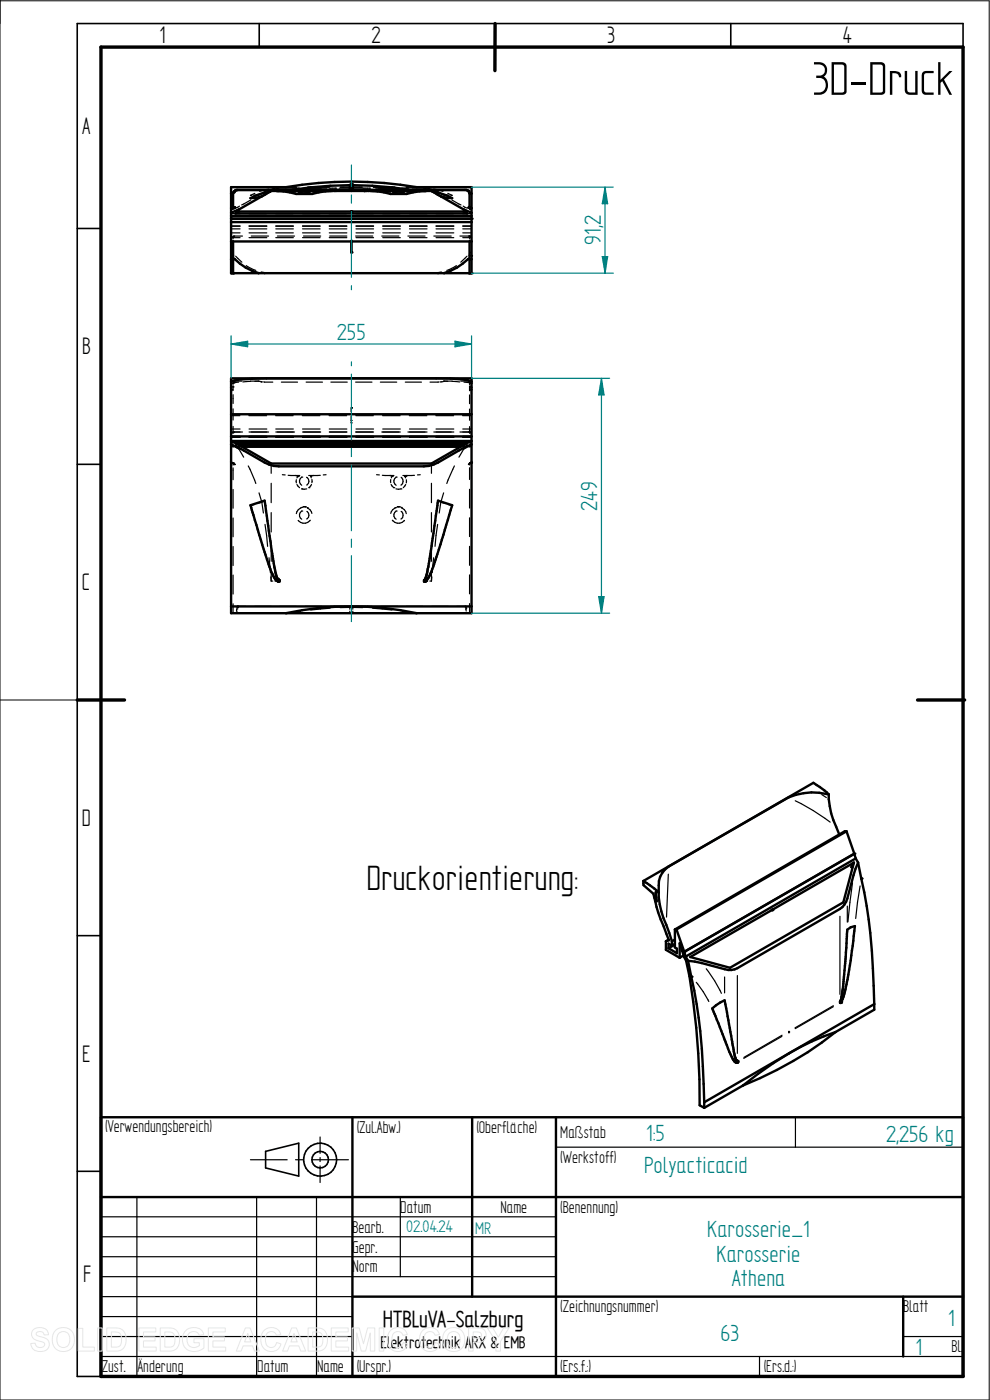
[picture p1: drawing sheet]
<svg xmlns="http://www.w3.org/2000/svg" width="210mm" height="297mm" viewBox="0 0 210 297" stroke-linecap="round" stroke-linejoin="round" font-family="sans-serif">
<path d="M0 0v297h209.8v-296.8h-209.8M0 148.5h16.4" fill="none" stroke="#000" stroke-width=".21"/>
<g fill="none" stroke="#000" stroke-width=".34">
<path d="M55 5v5M105 5v5M155 5v5M204.3 10v-5h-187.9v287h5M16.4 48.5h5M16.4 98.5h5M16.4 148.5h5M16.4 198.5h5M16.4 248.5h5M56.3 244.3l7.1-1.8v7l-7.1-1.7z"/>
<circle cx="67.9" cy="246" r="3.5"/>
<circle cx="67.9" cy="246" r="1.76"/>
</g>
<path d="M21.4 10h182.9v282h-182.9zM105 5v10M16.4 148.5h10M194.6 148.5h10" fill="none" stroke="#000" stroke-width=".72"/>
<g fill="none" stroke="#000" stroke-width=".51">
<path d="M49 39.7h11.7a81.7 81.7 0 0 1 27.7 0h11.6v18.3h-51zM74.7 39.2l.1 .1M49 45.8h51M49 46.4h51M49 51.2h51M49 47.1h51M49 55h.4M49 41.1h.4M49.4 55.1l.2-.2a15.1 15.1 0 0 0 5.3 3.1M49.4 51.2v6.8M49.5 40.8l-.1 3.4h-.4M49.6 40.6v.1"/>
<path d="M50 40.4l-.3 .2M50 40.3h.1M50.1 40.3h48.8l.3 .1M50.7 44.4l-.7 .5h49.1l-.7-.5M50.7 44.4l-1.7 .7M50.7 44.9l-.7 .4h49.1l-.8-.4M55.5 41.7l-4.8 2.7M57.3 40.6l-2.8 .8-1.4 .6h1.3l1.1-.3M57.3 40.6l-1.8 1.1M58.6 40.5l2.9 .3 1.3 .3h3.4l2.8-.5 1.4-.1M61.8 40.5h-4.3l-.2 .1M61.8 40.3l4.1-.5 8.3-.5v1"/>
<path d="M61.9 40.5h29.6l.2 .1M74.5 44.9v.1M74.5 51.2v2.4M74.8 40.3v-1l8.3 .5 4.1 .5M78.7 40.5l2.7 .3 1.4 .3h3.4l1.4-.3 2.8-.3M91.7 40.6l2.9 .8 1.3 .6h-1.2l-1.2-.3M91.7 40.6l1.8 1.1M93.5 41.7l4.9 2.7M98.4 44.4l1.6 .7M99.3 40.5l.1 .1M99.4 40.6l.2 .3M99.6 55.1l-.2-.2a15.1 15.1 0 0 1-5.2 3.1"/>
<path d="M99.6 55h.4M99.6 41.1h.4M99.6 40.9v3.3h.4M99.6 51.2v6.8M49 93.6h51M49 94.3l1.4 .6 5.7 3.2 2 .7 1 .1 31.9-.1 1.9-.7 5.7-3.2 1.4-.6M49 92.6h51M49 87.9h51M49 80.3h51v49.8h-51zM50 94h49.1l-7.6 4.3h-34zM50.7 94.4h47.6M51.4 94.8h46.3"/>
<path d="M56.5 80.3l-6 .3-1.5 .3M74.5 94v.1M92.5 80.3h3.1l3 .3 1.4 .3M49 128.7h51M58.7 123.2h.1M58.8 122.7l-.6-2.6-2.1-13.9-3 1 .7 2.1a133 133 0 0 0 4.1 12.7l.7 1.1M58.8 122.8l.1 .1M59 123.4h.1M60.7 130.1a67.5 67.5 0 0 1 27.7 0M90.2 122.8v.1M90.3 123.3h-.1M90.3 122.7a152.2 152.2 0 0 0 2.6-16.5l3 1-4 13-1 2.3-.5 .6"/>
<path d="M90.4 123.2h-.1M21.4 237h182.9v55h-182.9zM74.8 237v55M100.2 237v38.1M117.9 237v55M21.4 254h182.9M74.8 275.1h129.5M191.6 275.1v12.7"/>
</g>
<g fill="none" stroke="#000" stroke-width=".25">
<path d="M59.1 39.9h2.5M59.1 39.9l-.4 .1M59.1 39.9l-1 .1M60.7 39.7h2.2M61.8 39.9h1.5M63.3 39.9h.1M64.3 39.9h5M65.3 39.7h4.5M69.8 39.9h1.6M72 39.9h6.6M72.2 39.7h4.6M74.5 39.9h.1"/>
<path d="M79.2 39.7h4.6M79.7 39.9h5.1M85.1 39.9h1.6M86.1 39.7h2.3M87.4 39.9h2.5M89.9 39.9l1 .1 1.1 .3M89.9 39.9l.5 .1M49 54h.1M49 45.3h1.9M49 45.7h1.9M49 48h1.9M49 47.9h1.9"/>
<path d="M49 48.6h1.9M49 50.4h1.9M49 49.4h1.9M49 53.4l.5 .4M49 50.3h.1M49.1 54.3h.1M49.1 54.2l.1 .1M49.2 54.3h.1M49.2 44.1l-.2 .1M49.3 50.3h.1M49.4 50.2h.1M49.4 50.1h.1"/>
<path d="M49.4 50.2v.4M49.4 51v.2M49.4 44.4l-.4 .1M49.6 50.1h.1M49.6 50.1h1.8M49.7 44l-.2 .1M50 44.9v.1M50 45.2v.1M50 54.4l1.3 1.2M50.8 43.7l-.8 .5M52.2 56.3l2.1 1.1M52.8 45.3h3.8"/>
<path d="M52.8 45.7h3.8M52.8 48h3.8M52.8 47.9h3.8M52.8 48.6h3.8M52.8 50.4h3.8M52.8 49.4h3.8M53.2 42.4l-1.9 1.1M53.3 50.1h3.7M54.1 41l-1 .4h.3M54.4 41.4h-.6M55 41.2l-.3 .1M55.4 57.7l1.1 .2h2"/>
<path d="M55.5 41l-.2 .1M56.3 40.6l-.5 .3M56.5 40.5l-1.8 1M57.1 40.3h.1M57.1 40.1l-2 .5M57.4 40.2l-.7 .2M58.2 40l-1.1 .3M58.5 45.3h3.7M58.5 45.7h3.7M58.5 48h3.7M58.5 47.9h3.7M58.5 48.6h3.7"/>
<path d="M58.5 50.4h3.7M58.5 49.4h3.7M58.8 50.1h3.7M59.7 40.5l.5 .1M59.9 40.5h.3M60.5 57.9h4M60.5 40.6h.6M60.6 40.5h.1M60.6 40.5l1.3 .1M60.7 40.6l1.1 .2M61.5 40.7h.3M61.8 40.5h1.7"/>
<path d="M62 40.8l.3 .1M62.4 41l.4 .1M62.5 40.9l.2 .1M62.9 41h.1M62.9 41.1h.1M63.1 41.1h.1M63.2 41.1h.1M63.2 40.8l.3 .1M63.5 41v.1M63.5 40.9h1.4M64.1 45.3h3.8M64.1 45.7h3.8"/>
<path d="M64.2 40.8l-.7 .1M64.2 48h3.7M64.2 47.9h3.7M64.2 48.6h3.7M64.2 50.4h3.7M64.2 49.4h3.7M64.4 40.9h.1M64.4 50.1h3.6M64.6 40.9h.1M64.9 40.8h.6v.1M64.9 40.9h.1M65.2 40.9h.1"/>
<path d="M65.3 40.5h3.5M65.5 41.1h.1M65.8 40.8l-.9 .1M65.9 41.1h.1M66 41.1h.1M66.1 41.1h.1M66.2 41l-.1 .1M66.4 40.9h.1M66.5 57.9h4M66.7 41l-.5 .1M67 40.8l-.3 .1M67.2 40.6h.1"/>
<path d="M67.6 40.7l-.4 .1M67.9 40.5l-.7 .1M68.3 40.6l-1.1 .2M68.4 40.5h.1M68.5 40.5h.1M68.5 40.6h-.5M68.9 40.5h.3M69.3 40.5l-.4 .1M69.8 45.3h3.7M69.8 45.7h3.8M69.8 48h3.8M69.8 47.9h3.8"/>
<path d="M69.8 48.6h3.8M69.8 50.4h3.8M69.8 49.4h3.8M69.9 50.1h3.7M70.6 40.5h.7M72.5 57.9h4M74.5 51.3h.1M74.5 51h.1M74.5 51.2h.1M74.5 51v.1M74.5 53.4h.1M75.4 50.1h3.7"/>
<path d="M75.5 45.3h3.7M75.5 45.7h3.7M75.5 48h3.7M75.5 47.9h3.7M75.5 48.6h3.7M75.5 50.4h3.7M75.5 49.4h3.7M77.2 40.5h.7M78.5 57.9h4M80.5 40.6h.6M80.8 40.6l1 .2M81 50.1h3.6"/>
<path d="M81.1 40.5l.8 .1M81.2 45.3h3.7M81.2 45.7h3.7M81.2 48h3.7M81.2 47.9h3.7M81.2 48.6h3.7M81.2 50.4h3.7M81.2 49.4h3.7M81.4 40.7l.5 .1M81.9 40.6h.1M82.1 40.8l.2 .1M82.4 41l.4 .1"/>
<path d="M82.5 40.9h.2M82.7 40.9h.1M82.8 41l.2 .1M83 41.1h.1M83.1 41.1h.1M83.2 41.1h.1M83.2 40.5h-3.5l.5 .1M83.3 40.8h.1M83.3 40.8l.2 .1M83.5 41v.1M83.5 40.9h.5M84 40.9h.1"/>
<path d="M84 40.9h1M84.2 40.8l-.7 .1M84.5 40.9h.1M84.5 57.9h4M84.9 40.8h.6v.1M85 40.5h1.7M85 40.9h.1M85.5 41.1h.1M85.9 40.8l-.9 .1M85.9 41.1h.1M86 41.1h.1M86.1 41.1h.1"/>
<path d="M86.1 41h.1M86.5 50.1h3.7M86.6 40.9l-.3 .1M86.7 41l-.5 .1M86.8 45.3h3.8M86.8 45.7h3.8M86.9 48h3.7M86.9 47.9h3.7M86.9 48.6h3.7M86.9 50.4h3.7M86.9 49.4h3.7M87 40.8l-.3 .1"/>
<path d="M87.2 40.6h.1M87.6 40.7h-.4M88.3 40.6h.1M88.3 40.6l-1.1 .2M88.4 40.5l-1.2 .1M88.4 40.5h.1M88.5 40.6h-.6M88.9 40.5h.3M89.4 40.5l-.5 .1M90.9 40l.3 .1M91.6 40.2l.7 .2M92 40.3h.1"/>
<path d="M92 40.1l2 .5M92 50.1h3.7M92.5 45.3h3.7M92.5 45.7h3.8M92.5 40.6l1.9 .9M92.5 48h3.8M92.5 47.9h3.8M92.5 48.6h3.8M92.5 50.4h3.8M92.5 49.4h3.8M92.7 40.6l.6 .3M93.6 41l.2 .1"/>
<path d="M93.6 57.7l-1.1 .2h-2M94 41.2l.4 .1M94.7 41.4h.6M95 41l.9 .4h-.3M95.8 42.4l2 1.1M96.8 56.3l-2 1.1M97.6 50.1h1.8M98.1 45.3h1.9M98.1 45.7h1.9M98.2 48h1.8M98.2 47.9h1.8M98.2 48.6h1.8"/>
<path d="M98.2 50.4h1.8M98.2 49.4h1.8M98.3 43.7l.8 .5M99.1 54.4l-1.4 1.2M99.1 44.9v.1M99.1 45.2v.1M99.4 44l.2 .1M99.4 50.1h.1M99.5 50.1h.1M99.6 50.1h.1M99.6 50.2h.1M99.6 50.2v.4"/>
<path d="M99.6 50.9v.3M99.6 44.4l.4 .1M99.6 50.3h.1M99.9 54.3h.1M99.9 44.1l.1 .1M99.9 50.3h.1M100 54.3h.1M100 54.2h.1M100 53.4l-.4 .4M100 54v.1M49 93.9h1.9M49 91h1.9"/>
<path d="M49 91.7h2.4M49 94h1.9M49 88.2h1.9M49 92.8h1.9M49 92.5h1.9M49 94.8h.8M49 80.9h.2M49 94.6l.5 .2M49 81.4h.1M49 82.1h.1M49 91.9h.1M49 98.2h.1"/>
<path d="M49.1 82.7h.1M49.1 81.3h.1M49.1 98.2h.1M49.1 83.3l-.1 .2M49.1 81.3v.1M49.1 81.6v.4M49.1 82.4l.1 .3M49.2 82.7h.1M49.2 82.7l-.1 .3M49.3 98.3h.1M49.3 98.2h.1v.5M49.3 81.4h.1"/>
<path d="M49.3 82.1h.1M49.3 98.3l.2 .1M49.4 81.1h.1M49.4 91.8h.1M49.4 91.7h.1M49.4 81h.1M49.4 82.1h.1M49.4 81.3h.1M49.4 80.9h1.9M49.4 81.2v.3M49.4 81.8v1M49.4 83.7v1.9"/>
<path d="M49.4 86.7v2.4M49.4 90.5v1.4h-.1M49.4 99.3v2.5M49.5 80.9h.1M49.5 81.2h.1M49.5 98.2h.1M49.5 98.3h.1M49.5 98.3l.1 .1M49.6 91.7h.1M49.6 81.2h.1M49.6 80.9h.1M49.6 98.4h.1"/>
<path d="M49.6 98.5l.1 .1M49.7 81.2h.1M49.7 98.6h.1M49.7 98.5h.1M49.8 81.2h.1M50 94.8h.2M50 94.8l.2 .2M50 94.2v-.2l.2 .2M50 94.6v.2M50.1 95l.6 .2M50.2 94.4h-.2l.2 .1M50.5 94.8h.2"/>
<path d="M50.5 94.5l.2 .3M50.5 94.4h.2M50.5 94.7l.2 .1M50.5 95.1l.2 .1M50.6 94.8h.8M50.6 81.1l-.8 .1M50.7 95.2l1 1.8M52.7 98.8l1.6 3.8M52.8 88.2h3.8M52.8 93.9h3.8M52.8 91h3.8M52.8 91.7h4.2"/>
<path d="M52.8 94h3.8M52.8 92.8h3.8M52.8 92.5h3.8M53.1 80.9h1.8M53.2 80.9l-1.7 .1M54.9 80.9h-.8M54.9 80.9h.1M55 80.9h.1M55.3 81h.1M55.3 81h.4M55.9 81l2 .1M57.5 98.3v2.1"/>
<path d="M58.5 88.2h3.7M58.5 93.9h3.7M58.5 91h3.7M58.5 91.7h4M58.5 94h3.7M58.5 92.8h3.7M58.5 92.5h3.7M59.7 81.1h3.4M64.1 88.2h3.8M64.2 93.9h3.7M64.2 91h3.7M64.2 91.7h3.8"/>
<path d="M64.2 94h3.7M64.2 92.8h3.7M64.2 92.5h3.7M64.9 81.1h3.5M69.8 88.2h3.7M69.8 93.9h3.8M69.8 91h3.8M69.8 91.7h3.8M69.8 94h3.8M69.8 92.8h3.8M69.8 92.5h3.8M70.2 81.1h3.5"/>
<path d="M74.5 94.1h.1M74.5 89.2h.1M74.5 89.7h.1M74.5 86.5h.1M74.5 86.5v.9M74.5 88.3v1M74.5 89.5v.2M75.4 91.7h3.8M75.4 81.1h3.5M75.5 88.2h3.7M75.5 93.9h3.7M75.5 91h3.7"/>
<path d="M75.5 94h3.7M75.5 92.8h3.7M75.5 92.5h3.7M80.7 81.1h3.5M81 91.7h3.9M81.2 88.2h3.7M81.2 93.9h3.7M81.2 91h3.7M81.2 94h3.7M81.2 92.8h3.7M81.2 92.5h3.7M86 81.1h3.4"/>
<path d="M86.5 91.7h4.1M86.8 88.2h3.8M86.9 93.9h3.7M86.9 91h3.7M86.9 94h3.7M86.9 92.8h3.7M86.9 92.5h3.7M91.5 98.3v2.1M92 91.7h4.3M92.5 88.2h3.7M92.5 93.9h3.8M92.5 91h3.8"/>
<path d="M92.5 94h3.8M92.5 92.8h3.8M92.5 92.5h3.8M93.1 81l-1.9 .1M93.7 81h-.3M93.8 81h.1M94.1 80.9h.1M94.2 80.9h.8M94.2 80.9h-.1M94.2 80.9h1.7M95.9 80.9l1.6 .1M96.4 98.8l-1.6 3.8"/>
<path d="M97.6 91.7h2.4M97.7 94.8h.8M97.7 80.9h1.9M98.1 88.2h1.9M98.2 93.9h1.8M98.2 91h1.8M98.2 94h1.8M98.2 92.8h1.8M98.2 92.5h1.8M98.3 94.4h.3M98.3 94.8h.3M98.4 95.2l-1 1.8"/>
<path d="M98.4 81.1l.9 .1M98.6 94.7l-.3 .1M98.6 95.1l-.2 .1M98.6 94.5l-.3 .3M98.9 94.4h.2l-.3 .1M98.9 94.2l.2-.2v.2M98.9 94.8h.2M98.9 95l-.5 .2M99.1 94.6v.2M99.1 94.8l-.3 .2M99.3 94.8h.7M99.4 81.2h.1"/>
<path d="M99.4 98.5h.1M99.4 98.6h.1M99.4 91.7h.1M99.5 91.7h.1M99.5 80.9h.1M99.5 81.2h.1M99.5 98.4h.1M99.5 98.5l-.1 .1M99.5 98.3v.1M99.6 91.7h.1M99.6 80.9h.1M99.6 81.2h.1"/>
<path d="M99.6 81.3h.1M99.6 81.1h.1M99.6 81h.1M99.6 82.1h.1M99.6 98.2h.1M99.6 81.4h.1M99.6 90.5v1.4h.1M99.6 81.1v.1M99.6 81.3v.3M99.6 81.9v1M99.6 83.8v1.8M99.6 86.8v2.4"/>
<path d="M99.6 98.2v.4M99.6 99.2v2.5M99.7 98.3h.1M99.8 98.3h-.1M99.9 82.7h.1M99.9 80.9h.1M99.9 82.7v.2M99.9 81.4h.1M99.9 82.1h.1M99.9 91.9h.1M99.9 98.2h.1M99.9 82.3v.4"/>
<path d="M100 82.7h.1M100 98.2h.1M100 81.3v.1M100 81.5l-.1 .5M100 83.3v.2M100 81.3h.1M100 94.6l-.5 .2M49.4 103.8v4M49.4 109.9v4M49.4 116v4M53.9 107.1l-.8 .2 .7 2.2M54.4 111.8l1.4 4.4"/>
<path d="M54.9 104.6l.6 2M55.5 106.6l-.8 .2M55.5 106.6l.4 2.2M56.2 111.3l.6 4.6M56.6 118.5l.7 2.1M57.1 118.3l.2 2.3M57.5 102.5v4.1M57.5 108.8v4.1M57.5 115v4.1M59.9 100.7l.6 .1M61.1 100.8l2.5 .1M62.9 101.8v.6"/>
<path d="M62.9 100.9h.1M63 100.9h.1M63 100.9l.1 .1M63 102.8l.5 .7M63.2 101.1h.1M63.2 101h.1M63.2 101.1l-.2 .3M63.9 107.7h-.1a1.63 1.63 0 0 0-.9 1.3M64 107.7h.1M64 103.7h.1M64 101.2h.1M64 108.4h.1"/>
<path d="M64 103.7h1.1M64 101.2a1.02 1.02 0 0 0 0 1.8M64 108.4a1.02 1.02 0 0 0 0 1.8M64.3 107.5h.1M64.6 107.5h-.3M64.6 107.5h.1M64.7 107.5h.1M65 101.3a.94 .94 0 0 1 .1 1.6M65.1 108.5a.95 .95 0 0 1 0 1.6M65.2 107.7h.1M65.2 107.7a1.76 1.76 0 0 1 1 1.2M65.5 103.5h.1"/>
<path d="M65.8 110.4a1.62 1.62 0 0 1-2.6 0M65.9 101h.1M65.9 101.1l.1 .3M66 100.9h.1M66 100.9h.2M66.1 102.8l-.6 .7M66.2 101.7v.7M66.4 100.9h.1M67.9 100.8l-2.4 .1M69.2 100.7l-.6 .1M79.9 100.7l.6 .1M81.1 100.8l2.5 .1"/>
<path d="M82.7 100.9h.1M82.8 100.9h.3M82.9 101.7v.7M83 102.8l.5 .7M83.1 100.9h.1M83.1 101h.1M83.1 101.1l-.1 .3M83.2 101h.1M83.2 110.4a1.63 1.63 0 0 0 2.6 0M83.5 103.5h.1M83.9 107.7h.1M83.9 107.7h-.1a1.76 1.76 0 0 0-.9 1.2"/>
<path d="M84 103.7h1M84 101.2h.1M84 108.4h.1M84 101.2a1.02 1.02 0 0 0 0 1.8M84 108.4a1.02 1.02 0 0 0 0 1.8M84.2 107.5h.1M84.3 107.5h.1M84.4 107.5h.1M84.4 107.5h.4M84.5 107.5h.1M84.8 107.5h.1M85 103.7h.1"/>
<path d="M85.1 107.7h.1M85.1 101.3a.99 .99 0 0 1-.1 1.6M85.1 108.5a.95 .95 0 0 1-.1 1.6M85.1 107.7h.1a1.63 1.63 0 0 1 1 1.3M85.9 101.1h.1M85.9 101h.1M85.9 101.1l.2 .3M86.1 100.9h.1M86.1 100.9l-.1 .1M86.1 102.8l-.5 .7M86.2 101.8v.6M87.9 100.8l-2.4 .1"/>
<path d="M89.2 100.7l-.6 .1M91.5 102.5v4.1M91.5 108.8v4.1M91.5 115v4.1M92 118.3l-.3 2.3M92.5 118.5l-.8 2.1M92.8 111.3l-.5 4.6M93.5 106.6l.8 .2M93.5 106.6l-.3 2.2M94.1 104.6l-.6 2M94.6 111.8l-1.4 4.4M95.2 107.1l.7 .2-.7 2.2"/>
<path d="M99.6 103.8v4M99.6 109.9v3.9M99.6 115.9v4M49.4 122v4M49.4 128.1v2M50.2 129.8h.1M50.2 129.8l-.1 .3M50.2 129.2h.1M50.2 129.2v.4M50.3 128.8h.1M50.3 128.8v.1M50.3 128.7h.1"/>
<path d="M50.4 128.7h.1M50.4 128.7h1.8M54 128.7h3.5M57.3 120.6l.1 .9M57.4 122.4l.1 .9M57.5 123.3h.4M57.5 121.2v2.1M58.3 123.3h.5M58.8 123.3h.1M58.9 123.2h.1M59 123.2h.1M59.1 123.4h.1"/>
<path d="M59.1 123.1h.1M59.4 128.7h3.5M63.8 129.8l-2 .3M64.7 128.7h3.6M70 129l-4.1 .4M70.1 128.7h3.5M72.1 128.9h2.1v.3M74.2 129.7v.4M74.3 128.8h.1M74.3 128.7v.1M74.4 128.7h.1M74.6 128.7h.1"/>
<path d="M74.8 128.8h.1M74.8 129.7v.4M75.5 128.7h3.5M76.9 128.9h-2.1v.3M79 129l4.1 .4M80.8 128.7h3.6M85.3 129.8l1.9 .3M86.2 128.7h3.5M90 123.1h.1M90 123.4h-.1M90 123.2h.1M90.2 123.2h.1"/>
<path d="M90.3 123.3h.1M90.3 123.3h-.1M90.3 123.3h.4M91.2 123.3h.3M91.5 121.2v2.1M91.6 128.7h3.5M91.6 122.4l-.1 .9M91.7 120.6v.9M96.9 128.7h1.7M98.6 128.7h.1M98.7 128.7h.1M98.7 128.8h.1"/>
<path d="M98.8 128.8h.1M98.8 129.1h.1M98.8 129.2l.1 .3M98.9 129.8v.3M99.6 122v4M99.6 128.1v2M168.7 237v6.4M21.4 258.1h96.5M29 254v38M53.1 246h7.8M54.4 254v38M62.7 246h1.7"/>
<path d="M66.2 246h7.7M67.1 254v38M67.9 241.2v3.5M67.9 245.6v.8M67.9 247.4v3.5M84.9 254v16.8M117.9 243.4h86.4M21.4 270.8h96.5M21.4 266.6h96.5M21.4 262.4h96.5M21.4 275.1h53.4M21.4 279.3h53.4"/>
<path d="M21.4 287.8h182.9M21.4 283.5h53.4M161.1 287.8v4.2M191.6 283.5h12.7"/>
</g>
<g fill="#000">
<circle cx="74.2" cy="39.3" r=".25"/>
<circle cx="74.3" cy="39.3" r=".25"/>
<circle cx="74.3" cy="39.2" r=".25"/>
<circle cx="74.4" cy="39.2" r=".25"/>
<circle cx="74.5" cy="39.1" r=".25"/>
<circle cx="74.6" cy="39.1" r=".25"/>
<circle cx="74.6" cy="39.2" r=".25"/>
<circle cx="74.8" cy="39.3" r=".25"/>
<circle cx="49" cy="58" r=".25"/>
<circle cx="49" cy="46.4" r=".25"/>
<circle cx="49.4" cy="55" r=".25"/>
<circle cx="49.4" cy="58" r=".25"/>
<circle cx="49.4" cy="44.2" r=".25"/>
<circle cx="49.5" cy="44.2" r=".25"/>
<circle cx="49.5" cy="44.1" r=".25"/>
<circle cx="49.5" cy="40.8" r=".25"/>
<circle cx="49.6" cy="44.1" r=".25"/>
<circle cx="49.6" cy="40.6" r=".25"/>
<circle cx="49.7" cy="44" r=".25"/>
<circle cx="50" cy="40.4" r=".25"/>
<circle cx="50.1" cy="40.3" r=".25"/>
<circle cx="61.8" cy="40.5" r=".25"/>
<circle cx="74.3" cy="40.3" r=".25"/>
<circle cx="74.5" cy="44.9" r=".25"/>
<circle cx="74.5" cy="45" r=".25"/>
<circle cx="74.5" cy="53.6" r=".25"/>
<circle cx="74.8" cy="40.3" r=".25"/>
<circle cx="77.2" cy="40.5" r=".25"/>
<circle cx="77.3" cy="40.5" r=".25"/>
<circle cx="99.2" cy="40.4" r=".25"/>
<circle cx="99.2" cy="40.5" r=".25"/>
<circle cx="99.4" cy="40.6" r=".25"/>
<circle cx="99.4" cy="44" r=".25"/>
<circle cx="99.4" cy="44.1" r=".25"/>
<circle cx="99.5" cy="44.1" r=".25"/>
<circle cx="99.6" cy="44.2" r=".25"/>
<circle cx="99.6" cy="40.9" r=".25"/>
<circle cx="99.6" cy="41" r=".25"/>
<circle cx="99.6" cy="55" r=".25"/>
<circle cx="99.6" cy="58" r=".25"/>
<circle cx="100" cy="46.4" r=".25"/>
<circle cx="100" cy="58" r=".25"/>
<circle cx="74.5" cy="94" r=".25"/>
<circle cx="74.5" cy="94.1" r=".25"/>
<circle cx="58.7" cy="123.2" r=".25"/>
<circle cx="58.8" cy="123.3" r=".25"/>
<circle cx="58.8" cy="122.8" r=".25"/>
<circle cx="58.9" cy="123.3" r=".25"/>
<circle cx="58.9" cy="123" r=".25"/>
<circle cx="58.9" cy="122.9" r=".25"/>
<circle cx="59" cy="123" r=".25"/>
<circle cx="59" cy="123.4" r=".25"/>
<circle cx="59" cy="123.1" r=".25"/>
<circle cx="59.1" cy="123.1" r=".25"/>
<circle cx="59.1" cy="123.4" r=".25"/>
<circle cx="89.9" cy="123.4" r=".25"/>
<circle cx="89.9" cy="123.1" r=".25"/>
<circle cx="90" cy="123.1" r=".25"/>
<circle cx="90" cy="123.4" r=".25"/>
<circle cx="90" cy="123" r=".25"/>
<circle cx="90.1" cy="123" r=".25"/>
<circle cx="90.1" cy="123.4" r=".25"/>
<circle cx="90.1" cy="123.3" r=".25"/>
<circle cx="90.1" cy="122.9" r=".25"/>
<circle cx="90.2" cy="122.9" r=".25"/>
<circle cx="90.2" cy="123.3" r=".25"/>
<circle cx="90.2" cy="122.8" r=".25"/>
<circle cx="90.3" cy="123.3" r=".25"/>
<circle cx="90.4" cy="123.2" r=".25"/>
</g>
<path d="M100 80.3h29.3M127.6 80.3l.5 3.5h-1.1zM100 130.1h29.3" fill="none" stroke="#008080" stroke-width=".25"/>
<path d="M127.6 80.3l.5 3.5h-1.1z" fill="#008080"/>
<path d="M127 126.6h1.1l-.5 3.5z" fill="none" stroke="#008080" stroke-width=".25"/>
<path d="M127 126.6h1.1l-.5 3.5z" fill="#008080"/>
<path d="M49 71.2v9.1M96.5 72.4l3.5 .6-3.5 .6zM100 71.2v9.1M127.6 80.3v49.8" fill="none" stroke="#008080" stroke-width=".25"/>
<path d="M96.5 72.4l3.5 .6-3.5 .6z" fill="#008080"/>
<path d="M49 73l3.5-.6v1.2z" fill="none" stroke="#008080" stroke-width=".25"/>
<path d="M49 73l3.5-.6v1.2z" fill="#008080"/>
<path d="M100 39.7h30.1M100 58h30.1M127.8 54.4h1.1l-.5 3.6zM49 73h51" fill="none" stroke="#008080" stroke-width=".25"/>
<path d="M127.8 54.4h1.1l-.5 3.6z" fill="#008080"/>
<path d="M128.4 39.7l.5 3.5h-1.1z" fill="none" stroke="#008080" stroke-width=".25"/>
<path d="M128.4 39.7l.5 3.5h-1.1z" fill="#008080"/>
<path d="M74.5 35v4.6M128.4 39.7v18.3M74.5 41.4v1.7M74.5 44.9v13.9M74.5 60.6v.9M74.5 76.8v.8M74.5 79.4v13.9M74.5 95.1v1.8M74.5 98.6v14M74.5 114.4v1.7M74.5 117.9v14" fill="none" stroke="#008080" stroke-width=".25"/>
<g fill="none" stroke="#000" stroke-width=".51">
<path d="M175.8 168.5a13.2 13.2 0 0 0-8.5 .7l-25.5 14.7a4.6 4.6 0 0 0-2.1 3.9 16.8 16.8 0 0 0 1.7 8.4l1.1 3.5M175.8 168.5l-.9-.8-2.3-1.6-36.1 20.8M175.8 168.5a16.4 16.4 0 0 0 1.6 6.9l.7 1.7M179.6 176.4l1.6 4.7-36 20.8M179.6 176.4l-36.1 20.8M179.6 176.4h-.4l-36 20.8M136.5 186.9v.9l2.1 1.8 .4 1.7a51.8 51.8 0 0 0 2.9 8.2l-.6 .2M136.5 186.9l2.3 1.6 .9 .9M139.1 189.3v1.1M139.1 189.3l.2 1.9-.2-.8M139.2 190.3l-.1 .1M141.3 199.7v1.8l2.9 1.7"/>
<path d="M141.9 199.3l-.6 .4M142.5 199.7v.9M143.2 199.3l-.7 .4M143.2 197.2h.3M143.2 197.2v3.8l.4 .3v.9l-1.8-1M143.5 197.2l1.7 4.7M163.8 193l-.1 .1M180.8 183.2l-.2 .8M180.9 183.8l-.3 .2M181.1 183l-2.2 8.4-24 13.9-8.5-2.3 17.4-10M181.1 183l-17.3 10M181.1 183l-.5 1"/>
<path d="M181.5 182.1l-36 20.8M181.5 182.1l-.3-1-36 20.8M181.5 182.1l.5 .9M182 183a55.2 55.2 0 0 0-2.5 8.3l-.8 1.1-.5 .4-21.8 12.6a3.4 3.4 0 0 1-2.7 .2l-4.9-1.3-2.8-.5M182 183a128.4 128.4 0 0 1 3.5 30M142.5 200.6l-.7-.4v1M143.2 200.4l-1.4 .8M143.2 200.2l-.7 .4M144.2 203.2v-3.1l.9 2.9 .4 .8a144.4 144.4 0 0 1 2.9 30.7l1 .5M145 202.7l-.8 .5M145.2 201.9l.3 1M145.5 202.9l.5 .9"/>
<path d="M146 203.8a128.4 128.4 0 0 1 3.4 30M177.2 218.9a51.5 51.5 0 0 0-9.8 4.5M177.2 218.9a78.1 78.1 0 0 1-19.6 11.4M178.4 212.2v.1M178.4 212.2l.5-3 .8-12 .8-.5 .9-.2-.9 7.3-.7 4-.7 3.1-.6 1.6M185.5 213l-18.1 10.4M185.5 213v1.2l-8.3 4.7M149.4 233.8v1.2M156.2 224.9l-.5-1.9-2-10.8-.9 .5-1.7 1.3 3.3 8.4a7.6 7.6 0 0 0 1.5 2.8l.1 .1M157.6 230.3l-8.2 4.7M167.4 223.4l-3.4 2.2-6.4 4.7M167.4 223.4l-18 10.4"/>
</g>
<g fill="#000">
<circle cx="139.1" cy="189.3" r=".25"/>
<circle cx="163.7" cy="193.1" r=".25"/>
<circle cx="163.8" cy="193" r=".25"/>
<circle cx="181.2" cy="181.1" r=".25"/>
<circle cx="182.7" cy="186.4" r=".25"/>
<circle cx="144.7" cy="201.7" r=".25"/>
<circle cx="145.2" cy="201.9" r=".25"/>
<circle cx="146.6" cy="207.2" r=".25"/>
<circle cx="178.2" cy="212.8" r=".25"/>
<circle cx="178.2" cy="212.6" r=".25"/>
<circle cx="178.2" cy="212.7" r=".25"/>
<circle cx="178.2" cy="212.5" r=".25"/>
<circle cx="178.3" cy="212.5" r=".25"/>
<circle cx="178.3" cy="212.7" r=".25"/>
<circle cx="178.3" cy="212.4" r=".25"/>
<circle cx="178.3" cy="212.3" r=".25"/>
<circle cx="178.4" cy="212.6" r=".25"/>
<circle cx="178.4" cy="212.2" r=".25"/>
<circle cx="178.4" cy="212.5" r=".25"/>
<circle cx="156" cy="225.4" r=".25"/>
<circle cx="156.1" cy="225.4" r=".25"/>
<circle cx="156.2" cy="225" r=".25"/>
<circle cx="156.2" cy="225.4" r=".25"/>
<circle cx="156.3" cy="225.1" r=".25"/>
<circle cx="156.3" cy="225.4" r=".25"/>
<circle cx="156.4" cy="225.4" r=".25"/>
<circle cx="156.4" cy="225.1" r=".25"/>
<circle cx="156.4" cy="225.3" r=".25"/>
</g>
<g fill="none" stroke="#000" stroke-width=".25">
<path d="M168.7 169.9a43.4 43.4 0 0 1 7.4 4.5M174.3 168.6l1 .6M141.8 185.5l-.4 9.1M178.2 194.4v16.5M179.7 192.2v3.4M180.8 187.3l-.9 8.3M182.5 188l-1 6.9M147.7 208.4l1.5 2 1.2 2.1M149.8 205.5a26.5 26.5 0 0 1 3.2 5.2M153.7 207.3v3.4M156.4 207v16.5M165.9 219.9l-8.1 4.6"/>
<path d="M165.9 219.6l-8.1 4.7M167.3 218.8h.1M167.3 219.1h.1M167.3 218.8v.3M176.8 213.4l-8.1 4.7M176.8 213.6l-8.1 4.6M178.2 212.6v.2M156.4 225.1v.2"/>
</g>
<g fill="none" stroke="#e6e6e6" stroke-width=".21">
<path d="M7.1 282.1a2.02 2.02 0 0 1 3.1 .7l.1 .4h-.9a.9 .9 0 0 0-.8-.7 .9 .9 0 0 0-.9 .5l.1 .3 .5 .2a2.15 2.15 0 0 1 2.1 1.4 1.72 1.72 0 0 1-2.3 1.8l-.7-.2-.7-.7-.2-.8 1-.1a1.06 1.06 0 0 0 .9 1 1.06 1.06 0 0 0 1.1-.7 1.66 1.66 0 0 0-1.6-.8 1.37 1.37 0 0 1-.8-2.3zM11.8 282.3a2.46 2.46 0 0 1 3.1-.2 2.46 2.46 0 0 1 .8 3 2.4 2.4 0 0 1-3.1 1.5 2.4 2.4 0 0 1-1.5-3.1l.2-.5zM12.4 282.9a1.39 1.39 0 0 1 1.7-.3 1.39 1.39 0 0 1 .7 1.6 1.41 1.41 0 0 1-1.4 1.7 1.41 1.41 0 0 1-1.3-1.7l.1-.8zM16.6 281.8h1v4h2.4v.8h-3.4zM20.7 281.7h1v4.9h-1zM22.6 281.7h1.9a2.2 2.2 0 0 1 2.2 2.8 2.02 2.02 0 0 1-2.2 2.1h-1.9zM23.6 282.6a1.8 1.8 0 0 1 2 .5 2.09 2.09 0 0 1-.4 2.6l-1.6 .1zM29.5 281.7h3.6v.9h-2.7v1h2.5v.9h-2.5v1.3h2.7v.8h-3.6zM34 281.7h1.8a2.2 2.2 0 0 1 2.3 2.8 2.02 2.02 0 0 1-2.2 2.1h-1.9zM35 282.6a1.8 1.8 0 0 1 1.9 .5 2.09 2.09 0 0 1-.4 2.6l-1.5 .1zM39.4 282.3a2.33 2.33 0 0 1 3.8 .8l-1 .2a1.37 1.37 0 0 0-1.6-.7 1.37 1.37 0 0 0-.9 1.5 1.56 1.56 0 0 0 .8 1.6 1.56 1.56 0 0 0 1.8-.2v-.6h-1.2v-.9h2.2v2a2.65 2.65 0 0 1-3.1 .5 2.65 2.65 0 0 1-1.5-2.7l.3-1zM44.2 281.7h3.6v.9h-2.6v1h2.4v.9h-2.4v1.3h2.7v.8h-3.7z"/>
<path d="M52 281.7h1.1l1.9 4.9h-1l-.4-1.1h-2l-.4 1.1h-1.1zM52.6 282.9l.6 1.8h-1.3zM56 282.3a2.12 2.12 0 0 1 3.6 .8l-1 .2a1.24 1.24 0 0 0-1.6-.7 1.24 1.24 0 0 0-.7 1.6 1.28 1.28 0 0 0 .4 1.4 1.28 1.28 0 0 0 1.6 0l.4-.8 .9 .3a2.19 2.19 0 0 1-2.5 1.6 2.19 2.19 0 0 1-1.8-2.5l.1-.9zM61.9 281.7h1l2 4.9h-1.1l-.4-1.1h-2l-.4 1.1h-1.1zM62.4 282.9l.7 1.8h-1.4zM65.4 281.7h1.8a2.2 2.2 0 0 1 2.3 2.8 2.02 2.02 0 0 1-2.3 2.1h-1.8zM66.3 282.6a1.8 1.8 0 0 1 2 .5 2.09 2.09 0 0 1-.4 2.6l-1.6 .1zM70.3 281.7h3.6v.9h-2.7v1h2.5v.9h-2.5v1.3h2.8v.8h-3.7zM74.7 281.7h1.5l.9 3.4 .9-3.4h1.5v4.9h-.9l-.1-3.8-.9 3.8h-1l-.9-3.8-.1 3.8h-.9zM80.4 281.7h1v4.9h-1zM82.8 282.3a2.12 2.12 0 0 1 3.6 .8l-.9 .2a1.24 1.24 0 0 0-1.6-.7 1.24 1.24 0 0 0-.8 1.6 1.28 1.28 0 0 0 .5 1.4 1.28 1.28 0 0 0 1.5 0l.4-.8 .9 .3a2.19 2.19 0 0 1-2.5 1.6 2.19 2.19 0 0 1-1.7-2.5l.1-.9zM89.6 282.3a2.12 2.12 0 0 1 3.6 .8l-.9 .2a1.24 1.24 0 0 0-1.6-.7 1.24 1.24 0 0 0-.7 1.6 1.28 1.28 0 0 0 .4 1.4 1.28 1.28 0 0 0 1.5 0l.4-.8 1 .3a2.19 2.19 0 0 1-2.6 1.6 2.19 2.19 0 0 1-1.7-2.5l.1-.9z"/>
<path d="M94.6 282.3a2.46 2.46 0 0 1 3.1-.2 2.46 2.46 0 0 1 .8 3 2.4 2.4 0 0 1-3.1 1.5 2.4 2.4 0 0 1-1.4-3.1l.1-.5zM95.2 282.9a1.39 1.39 0 0 1 1.7-.3 1.39 1.39 0 0 1 .7 1.6 1.41 1.41 0 0 1-1.3 1.7 1.41 1.41 0 0 1-1.4-1.7l.1-.8zM99.4 281.7h1.6a1.61 1.61 0 0 1 2.1 1.5 1.62 1.62 0 0 1-2.1 1.6h-.6v1.8h-1zM100.4 282.6a1.62 1.62 0 0 1 1.7 .3 .7 .7 0 0 1-.1 .8 .7 .7 0 0 1-.7 .2h-.9zM103.4 281.7h1.1l1.2 2 1.1-2h1.2l-1.8 2.9v2h-1v-2z"/>
</g>
<text font-size="11.3" x="172.3" y="20.1">3D-Druck</text>
<text font-size="8.4" x="77.8" y="188.7">Druckorientierung:</text>
<g font-size="5.7">
<text x="33.8" y="9.2">1</text>
<text x="78.8" y="9.2">2</text>
<text x="128.8" y="9.2">3</text>
<text x="178.8" y="9.2">4</text>
<text x="17.4" y="28.4">A</text>
<text x="17.4" y="75.2">B</text>
<text x="17.4" y="125.2">C</text>
<text x="17.4" y="175.2">D</text>
<text x="17.4" y="225.2">E</text>
<text x="17.6" y="271.9">F</text>
</g>
<g font-size="5.6" fill="#008080">
<text x="127.5" y="52" transform="rotate(-90 127.5 52)">91,2</text>
<text x="71.5" y="72.1">255</text>
<text x="126.7" y="108.3" transform="rotate(-90 126.7 108.3)">249</text>
<text x="137.1" y="242">1:5</text>
<text x="188" y="242.2">2,256 kg</text>
<text x="136.7" y="248.8">Polyacticacid</text>
<text x="150" y="262.4">Karosserie_1</text>
<text x="152" y="267.6">Karosserie</text>
<text x="155.3" y="272.9">Athena</text>
<text x="201.2" y="281.3">1</text>
<text x="152.9" y="284.6">63</text>
<text x="194.2" y="287.4">1</text>
</g>
<text font-size="5.5" x="81.2" y="281.5">HTBLuVA-Salzburg</text>
<g font-size="4.1">
<text x="22.3" y="240.2">(Verwendungsbereich)</text>
<text x="75.7" y="240.4">(Zul.Abw.)</text>
<text x="101.1" y="240.4">(Oberfläche)</text>
<text x="118.8" y="241.4">Maßstab</text>
<text x="118.8" y="246.7">(Werkstoff)</text>
<text x="84.9" y="257.3">Datum</text>
<text x="106.2" y="257.3">Name</text>
<text x="118.8" y="257.3">(Benennung)</text>
<text x="74.8" y="261.5">Bearb.</text>
<text x="74.8" y="265.7">Gepr.</text>
<text x="74.8" y="270">Norm</text>
<text x="118.8" y="278.4">(Zeichnungsnummer)</text>
<text x="191.6" y="278.4">Blatt</text>
<text x="201.8" y="286.9">Bl.</text>
<text x="21.6" y="291.1">Zust.</text>
<text x="29.2" y="291.1">Änderung</text>
<text x="54.6" y="291.1">Datum</text>
<text x="67.3" y="291.1">Name</text>
<text x="75.7" y="291.1">(Urspr.)</text>
<text x="118.8" y="291.1">(Ers.f.:)</text>
<text x="162" y="291.1">(Ers.d.:)</text>
</g>
<g font-size="4" fill="#008080">
<text x="86.2" y="261.5">02.04.24</text>
<text x="100.8" y="261.7">MR</text>
</g>
<text font-size="4" x="80.7" y="286">Elektrotechnik ARX &amp; EMB</text>
</svg>
